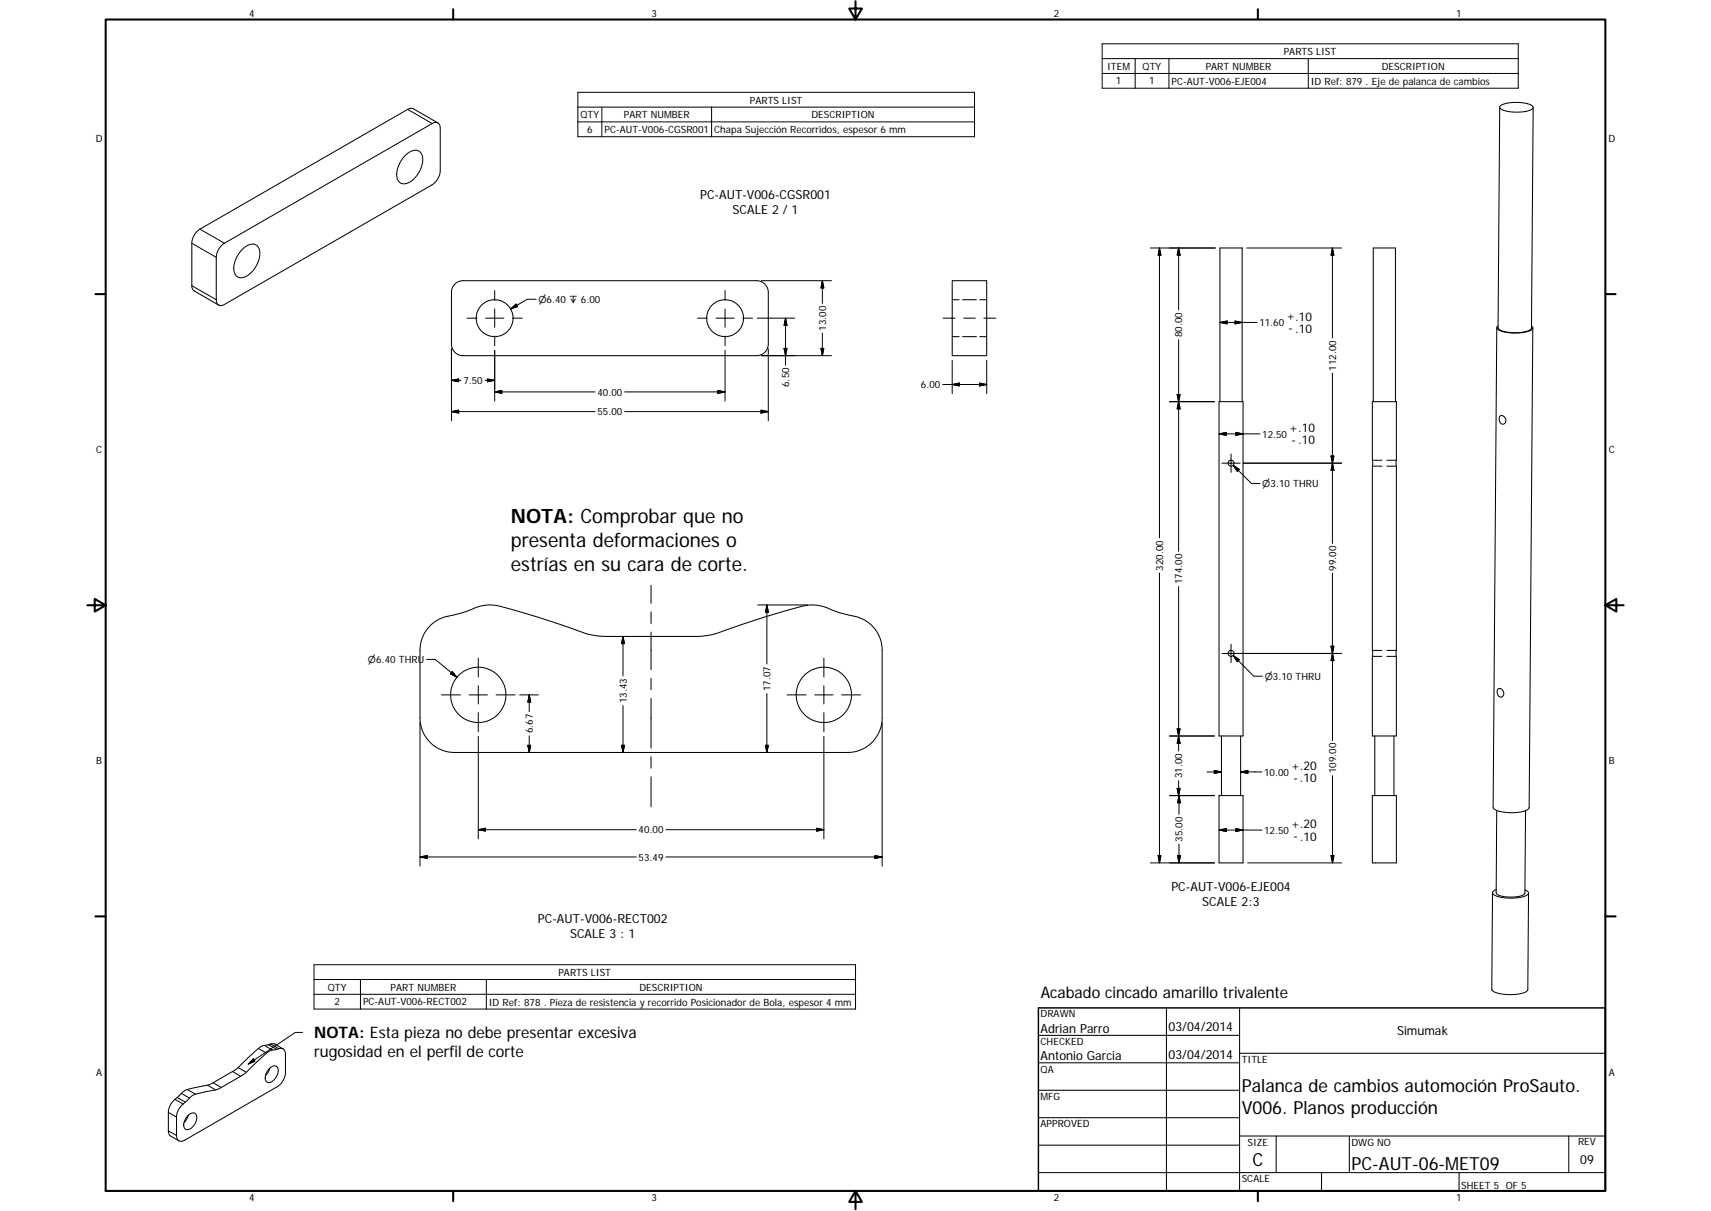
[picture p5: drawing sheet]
<svg xmlns="http://www.w3.org/2000/svg" width="594mm" height="420mm" viewBox="0 0 594 420" stroke-linecap="round" stroke-linejoin="round" font-family="sans-serif">
<g fill="none" stroke="#000" stroke-width=".36">
<path d="M520.7 37.2l-.6 76.5a4.1 4.1 0 0 0 3.8 1.6 11.4 11.4 0 0 0 7.7-1.2l.7-76.8M520.9 36.7a13.5 13.5 0 0 1 11.1 0 .83 .83 0 0 1 .3 1 .83 .83 0 0 1-.9 .5 14.4 14.4 0 0 1-10.3-.5l-.4-.5zM140.9 53.8a3.7 3.7 0 0 1 5-1 6.3 6.3 0 0 1-.6 7.2 5.9 5.9 0 0 1-5.9 3.6 3.9 3.9 0 0 1-1.3-5.2 10 10 0 0 1 2.8-4.6zM152.1 42.7l-8.6-4.9-.7-.2-.9 .2-72.5 41.7a6.1 6.1 0 0 0-2.8 4.9l.2 15.7 .6 .8 8.5 5M76.9 85.2l1-.8 72.1-41.5a1.71 1.71 0 0 1 2-.2 1.71 1.71 0 0 1 .9 1.8v14.7a6.4 6.4 0 0 1-2.9 4.9l-72.1 41.5a1.72 1.72 0 0 1-2 .2 1.72 1.72 0 0 1-.8-1.8v-14.7a6.3 6.3 0 0 1 1.8-4.1zM83.9 86.8a4.4 4.4 0 0 1 5.2-1.7 5.4 5.4 0 0 1 .3 6.4 7 7 0 0 1-6.3 4.8 3.5 3.5 0 0 1-1.7-4.8 10.7 10.7 0 0 1 2.5-4.7zM158.1 98.4l1.2-.8 1.5-.2h101.9a4 4 0 0 1 4.1 4v18a4 4 0 0 1-4.1 4h-101.9a4 4 0 0 1-4-4v-18.5l.4-1.4zM330.6 97.4h12v26h-12zM330.6 116.8h2.4M330.6 104h2.4M334.2 116.8h4.8M334.2 104h4.8"/>
<path d="M340.2 116.8h2.4M340.2 104h2.4M519.7 113.7l-1.3 166.4a4.2 4.2 0 0 0 3.9 1.7 12.3 12.3 0 0 0 8.5-1.2l1.4-166.8M520.2 113a.92 .92 0 0 0-.4 1.1 .92 .92 0 0 0 1 .6 15.4 15.4 0 0 0 11.1-.4l.3-.7-.5-.5M423.3 139.4h8.3v116h-8.3zM423.6 139.4v-53.4h7.7v53.4M476.8 139.4v-53.4h7.7v53.4M476.5 159.7v2M476.5 159.7h3.3M481.5 159.7h3.3M484.8 159.7v-20.3h-8.3v20.3M484.8 159.7v2"/>
<path d="M520.8 144.4a1.46 1.46 0 0 1 1.9 .9 1.46 1.46 0 0 1-1 1.9 1.92 1.92 0 0 1-.9-2.8zM476.5 161.7v64M476.5 161.7h3.3M481.5 161.7h3.3M484.8 161.7v64M149.1 217.3a12.8 12.8 0 0 1 8.1-3.8l4.1-1.1a22.2 22.2 0 0 1 8.9-2.5h.9a261.6 261.6 0 0 1 33.6 10.2l5.9 .7h30.9l3.6-.2a27.4 27.4 0 0 0 7.7-2.3 226.6 226.6 0 0 1 28.2-8.4 16.2 16.2 0 0 1 8.6 2l3.8 1.2a17.9 17.9 0 0 1 7.8 2.6 12.1 12.1 0 0 1 5.1 9.9v23.5a11.9 11.9 0 0 1-12 12h-136.5a12 12 0 0 1-12-12v-23.5a12 12 0 0 1 3.3-8.3zM476.5 227.7v27.7h8.3v-27.7M476.5 225.7v2M476.5 227.7h3.3M476.5 225.7h3.3M481.5 227.7h3.3M481.5 225.7h3.3"/>
<path d="M484.8 225.7v2M520.1 239.1a1.44 1.44 0 0 1 1.9 1 1.44 1.44 0 0 1-1.2 1.8 1.99 1.99 0 0 1-.7-2.8zM424.1 255.4v20.6M430.8 255.4v20.6M477.3 255.4v20.6M484 255.4v20.6M423.3 276h8.3v23.4h-8.3zM476.5 276h8.3v23.4h-8.3zM519.7 281.2l-.2 28.6a3.9 3.9 0 0 0 3.6 1.4 8.3 8.3 0 0 0 6.3-1.2l.3-28.7M518.2 309.8l-.2 33.4a4.2 4.2 0 0 0 3.8 1.7 12.5 12.5 0 0 0 8.5-1.2l.4-33.9M519.5 308.7a1.11 1.11 0 0 0-1.1 1.5 14.3 14.3 0 0 0 10.3 1 1.75 1.75 0 0 0 2-1.6l-1.2-.9M360.5 359.2h69.9"/>
<path d="M405 349.7v63.5M430.4 349.7v63.5M63 379.3l2.8 1.7M72.1 376.5l2.8 1.6M74 375.7l2.8 1.6M80.7 371.8l2.9 1.6M82.7 370.4l2.8 1.6M91.8 362.7l2.8 1.6M93.2 362.5a5.3 5.3 0 0 0-3.5 1.3l-8.5 7.7-8.2 4.7-8 1.8a10.9 10.9 0 0 0-3.9 3.1l-.7 .6a6.5 6.5 0 0 0-1.9 4.3v7l.8 1.2 2.8 1.6M93.2 362.5l2-.4 3.1 1.8M93.2 362.5l2.9 1.6M93.6 370.7a1.74 1.74 0 0 1 2.8-.2 4.4 4.4 0 0 1-3.1 5.1 1.78 1.78 0 0 1-1-2.7z"/>
<path d="M93.7 370.6l-.6 1.4-.9 1.2M360.5 368.7h69.9M360.5 378.3h69.9M430.4 365.4h127M61.5 380.8l2.8 1.6M63.2 383.3l1.6-1.3a7 7 0 0 1 3.1-2.4l8-1.8 7.7-4.4 1.9-1.4 7-6.6a6.6 6.6 0 0 1 3.9-1.4 1.71 1.71 0 0 1 2-.1 1.71 1.71 0 0 1 .7 1.8v6.8a6.5 6.5 0 0 1-2.8 4.5l-32.2 18.6a1.72 1.72 0 0 1-2 .2 1.72 1.72 0 0 1-.8-1.8v-6.4a6.6 6.6 0 0 1 1.9-4.3zM65.3 387a1.57 1.57 0 0 1 1.6-.9 1.57 1.57 0 0 1 1.4 1.3 4.2 4.2 0 0 1-3.6 4.5 2.34 2.34 0 0 1-.4-3.5zM65.4 386.9l-.6 1.4-.9 1.2M360.5 387.8h69.9M360.5 397.3h69.9M430.4 394.1h127M443.1 394.1v12.7"/>
<path d="M468.5 394.1v12.7M544.7 394.1v12.7M360.5 406.8h196.9M458.8 406.8v6.4M506.6 406.8v6.4"/>
<circle cx="171.7" cy="110.4" r="6.4"/>
<circle cx="251.7" cy="110.4" r="6.4"/>
<circle cx="427.4" cy="160.7" r="1.03"/>
<circle cx="427.4" cy="226.7" r="1.04"/>
<circle cx="166.1" cy="241.1" r="9.6"/>
<circle cx="286.1" cy="241.1" r="9.6"/>
</g>
<g fill="none" stroke="#000" stroke-width=".35">
<path d="M382.7 15.2h144.4v15.4h-144.4zM141.6 38l8.4 4.9M200.6 32h137.8v15.4h-137.8zM200.6 37.2h137.8M209 37.2v10.2M247.1 37.2v10.2M382.7 20.3h144.4M382.7 25.5h144.4M394.1 20.3v10.3M405.9 20.3v10.3M454.3 20.3v10.3M200.6 42.3h137.8"/>
<path d="M69.4 79.5l8.5 4.9M66.6 99.1l8.5 4.9M66.6 84.4l8.5 4.9M264.3 97.4h24.4M285.5 97.4v7.9M285.5 97.4l.5 2.5h-1zM402.6 86l.5 2.5h-1zM402.6 86v100.6M409.2 86v21.5M409.2 86l.5 2.5h-1zM422 86h-22.6M432.9 86h32.9"/>
<path d="M462.6 86l.5 2.5h-1zM462.6 86v31.3M162.2 110.4h3.4M168.6 110.4h6.3M171.8 100.8v3.4M171.8 107.2v6.4M171.8 116.6v3.4M177.3 107.2l1.9-1.7 .5 .9zM177.9 110.4h3.4M186.1 103.8h-3l-5.8 3.4M242.2 110.4h3.4M248.6 110.4h6.3"/>
<path d="M251.7 100.8v3.4M251.7 107.2v6.4M251.7 116.6v3.4M257.9 110.4h3.4M262.9 110.4h13M272.7 110.4v16.3M272.7 110.4l.6 2.5h-1.1zM285.5 115.5v7.9M327.4 110.4h4.2M334.6 110.4h4M341.6 110.4h4.2M409.2 117.8v73.5"/>
<path d="M423.6 111.9l2.5-.5v1zM423.6 111.9h12.9M428.8 111.4l2.5 .5-2.5 .5zM156.8 132l2.5-.5v1zM156.8 132h3.3M156.8 121v25M168.4 132h3.4M169.2 131.5l2.6 .5-2.6 .5zM171.8 136l2.4-.5v1zM171.8 136h34.8M171.8 121.6v17.5M216.9 136h34.8"/>
<path d="M249.3 135.5l2.4 .5-2.4 .5zM251.7 121.6v17.5M266.8 121v25M272.2 120.9h1.1l-.6 2.5zM285 120.9h1l-.5 2.5zM288.7 123.4h-24.4M327.3 133.4h15.3M330.6 125v11.6M330.6 133.4l2.5-.5v1zM340.1 132.9l2.5 .5-2.5 .5zM342.6 125v11.6M406.1 139.4h15.6"/>
<path d="M408.7 136.9h1l-.5 2.5zM409.2 139.4l.5 2.5h-1zM462.6 129.5v59.1M156.8 142.8l2.5-.5v1zM156.8 142.8h49.8M216.9 142.8h49.9M264.2 142.3l2.6 .5-2.6 .5zM423.3 150.5l2.5-.5v1zM423.3 150.5h14.2M427.4 157.5v6.4M429.1 150l2.5 .5-2.5 .5zM462.1 158.2h1l-.5 2.5z"/>
<path d="M424.3 160.7h6.3M428.2 161.4l6.3 6.4h3M428.2 161.4l2.1 1.5-.7 .7zM431.6 160.7h34.2M462.6 160.7l.5 2.5h-1zM402.6 198.8v100.6M462.6 198.8l.1 58.1M226.1 203v6.3M226.1 212.3v4M226.1 219.3v13M263.1 209.9h17.3M266.3 209.9v20.4"/>
<path d="M266.3 209.9l.5 2.5h-1zM409.2 203.5v57.1M148.1 228.8h3l7.6 6.2M157 233l1.7 2-2.3-1.2zM166.1 228.3v6.6M166.1 237.9v6.4M216.3 220.8l.5 2.5h-1zM216.3 220.8v13.7M226.1 235.4v3.9M286.1 228.3v6.6M286.1 237.9v6.4M424.3 226.7h41.5"/>
<path d="M427.4 223.5v6.4M428.2 227.4l7.1 7.2h3M428.2 227.4l2.1 1.4-.7 .8zM462.1 224.2h1l-.5 2.5zM462.7 226.7l.5 2.5h-1.1zM145.8 250.7v49.8M153.3 241.1h6.6M162.9 241.1h6.3M166.1 247.2v6.7M166.1 255.5v35.5M172.2 241.1h6.7M180.4 241.1h6.5"/>
<path d="M183.3 258.6h.9l-.4 2.5zM183.8 241.1v5.8M183.8 255.3v5.8M183.8 241.1l.4 2.5h-.9zM215.8 258.6h1l-.5 2.5zM216.3 244.8v16.3M226.1 242.3v17.2M265.8 258.6h1l-.5 2.5zM266.3 240.6v20.5M273.3 241.1h6.6M282.9 241.1h6.3M286.1 247.2v6.7"/>
<path d="M286.1 255.5v35.5M292.2 241.1h6.6M306.3 250.7v49.8M406.1 255.4h15.6M408.7 252.9h1l-.5 2.5zM409.2 255.4l.5 2.5h-1zM226.1 262.5v4M226.1 269.5v10.5M406.1 276h15.6M408.7 273.5h1l-.5 2.5zM409.2 270.8v5.2M409.4 276v6.6"/>
<path d="M409.4 276l.5 2.5h-1zM419.1 267.8h5M421.6 267.3l2.5 .5-2.5 .5zM430.8 267.8l2.5-.5v1zM430.8 267.8h7.3M462.7 269.1v30.3M145.8 297.3l2.5-.5v1zM145.8 297.3h75.1M166.1 287.9l2.5-.5v1zM166.1 287.9h54.8M231.2 287.9h54.9M231.2 297.3h75.1"/>
<path d="M283.6 287.4l2.5 .5-2.5 .5zM303.8 296.8l2.5 .5-2.5 .5zM402.1 296.9h1l-.5 2.5zM408.9 296.9h1l-.5 2.5zM409.4 292.9v6.5M421.7 299.4h-22.3M423.3 288l2.5-.5v1zM423.3 288h14.8M429.1 287.5l2.5 .5-2.5 .5zM433.2 299.4h32.6M462.1 296.9h1.1l-.5 2.5zM109 334.7h188v15.4h-188z"/>
<path d="M109 339.9h188M125.2 339.9v10.2M168.9 339.9v10.2M105 358.2h-2.5l-16.3 11M109 345h188M65 378l2.9 1.6M88 367.4l.5 .8-2.3 1zM89.7 363.8l2.8 1.6M94 362.2l2.8 1.7M58.5 392.3l2.8 1.7M58.5 386l2.8 1.6M60.7 381.4l2.9 1.7"/>
</g>
<g fill="none" stroke="#000" stroke-width=".71">
<path d="M36.7 6.8h520.7v406.4h-520.7zM157.3 3.2v3.6M297 .4v6.4l-2.2-3.8h4.5l-2.3 3.8M436.7 3.2v3.6M33.1 102h3.6M557.4 102h3.6M30.3 210h6.4l-3.8-2.2v4.4l3.8-2.2M557.4 210l3.8 2.2v-4.4l-3.8 2.2h6.3M33.1 317.9h3.6M557.4 317.9h3.6M157.3 413.2v3.6M297 413.2l2.3 3.8h-4.5l2.2-3.8v6.3"/>
<path d="M436.7 413.2v3.6"/>
</g>
<path d="M360.5 349.7h196.9v63.5h-196.9z" fill="none" stroke="#000" stroke-width=".51"/>
<g fill="#000" stroke="#000" stroke-width=".35">
<path d="M285.5 97.4l.5 2.5h-1zM402.6 86l.5 2.5h-1zM409.2 86l.5 2.5h-1zM462.6 86l.5 2.5h-1zM177.3 107.2l1.9-1.7 .5 .9zM272.7 110.4l.6 2.5h-1.1zM423.6 111.9l2.5-.5v1zM428.8 111.4l2.5 .5-2.5 .5zM156.8 132l2.5-.5v1zM169.2 131.5l2.6 .5-2.6 .5zM171.8 136l2.4-.5v1zM249.3 135.5l2.4 .5-2.4 .5z"/>
<path d="M272.2 120.9h1.1l-.6 2.5zM285 120.9h1l-.5 2.5zM330.6 133.4l2.5-.5v1zM340.1 132.9l2.5 .5-2.5 .5zM408.7 136.9h1l-.5 2.5zM156.8 142.8l2.5-.5v1zM264.2 142.3l2.6 .5-2.6 .5zM409.2 139.4l.5 2.5h-1zM423.3 150.5l2.5-.5v1zM429.1 150l2.5 .5-2.5 .5zM462.1 158.2h1l-.5 2.5zM428.2 161.4l2.1 1.5-.7 .7z"/>
<path d="M462.6 160.7l.5 2.5h-1zM266.3 209.9l.5 2.5h-1zM157 233l1.7 2-2.3-1.2zM216.3 220.8l.5 2.5h-1zM428.2 227.4l2.1 1.4-.7 .8zM462.1 224.2h1l-.5 2.5zM462.7 226.7l.5 2.5h-1.1zM183.3 258.6h.9l-.4 2.5zM183.8 241.1l.4 2.5h-.9zM215.8 258.6h1l-.5 2.5zM265.8 258.6h1l-.5 2.5zM408.7 252.9h1l-.5 2.5z"/>
<path d="M409.2 255.4l.5 2.5h-1zM408.7 273.5h1l-.5 2.5zM409.4 276l.5 2.5h-1zM421.6 267.3l2.5 .5-2.5 .5zM430.8 267.8l2.5-.5v1zM145.8 297.3l2.5-.5v1zM166.1 287.9l2.5-.5v1zM283.6 287.4l2.5 .5-2.5 .5zM303.8 296.8l2.5 .5-2.5 .5zM402.1 296.9h1l-.5 2.5zM408.9 296.9h1l-.5 2.5zM423.3 288l2.5-.5v1z"/>
<path d="M429.1 287.5l2.5 .5-2.5 .5zM462.1 296.9h1.1l-.5 2.5zM88 367.4l.5 .8-2.3 1z"/>
</g>
<g font-size="6.9">
<text x="177.4" y="181.5">NOTA: Comprobar que no</text>
<text x="177.4" y="189.8">presenta deformaciones o</text>
<text x="177.4" y="198">estrías en su cara de corte.</text>
</g>
<g font-size="6.3">
<text x="431.1" y="379">Palanca de cambios automoción ProSauto.</text>
<text x="431.1" y="386.6">V006. Planos producción</text>
<text x="434.8" y="404.7">C</text>
<text x="469.2" y="406">PC-AUT-06-MET09</text>
</g>
<g font-size="5.5">
<text x="361.4" y="346.1">Acabado cincado amarillo trivalente</text>
<text x="109.1" y="360">NOTA: Esta pieza no debe presentar excesiva</text>
<text x="109.1" y="366.6">rugosidad en el perfil de corte</text>
</g>
<g font-size="4.4">
<text x="243.1" y="69.1">PC-AUT-V006-CGSR001</text>
<text x="254.4" y="74.3">SCALE 2 / 1</text>
<text x="406.7" y="309.1">PC-AUT-V006-EJE004</text>
<text x="417.4" y="314.3">SCALE 2:3</text>
<text x="186.8" y="320.1">PC-AUT-V006-RECT002</text>
<text x="197.9" y="325.3">SCALE 3 : 1</text>
<text x="361.3" y="358.4">Adrian Parro</text>
<text x="405.8" y="357.8">03/04/2014</text>
<text x="485.1" y="359.2">Simumak</text>
<text x="361.3" y="367.9">Antonio Garcia</text>
<text x="405.8" y="367.3">03/04/2014</text>
<text x="548.7" y="404">09</text>
</g>
<g font-size="4.2">
<text x="446.7" y="111.1">+.10</text>
<text x="447.4" y="115.3">- .10</text>
<text x="447.7" y="149.7">+.10</text>
<text x="448.4" y="154">- .10</text>
<text x="448.3" y="267">+.20</text>
<text x="449.1" y="271.3">- .10</text>
<text x="448.3" y="287.2">+.20</text>
<text x="449.1" y="291.4">- .10</text>
</g>
<g font-size="3.5">
<text x="86.6" y="5.8">4</text>
<text x="226.3" y="5.8">3</text>
<text x="365.9" y="5.8">2</text>
<text x="505.6" y="5.8">1</text>
<text x="445.7" y="19.1">PARTS LIST</text>
<text x="384.4" y="24.2">ITEM</text>
<text x="387.4" y="29.3">1</text>
<text x="396.7" y="24.2">QTY</text>
<text x="399" y="29.3">1</text>
<text x="406.8" y="29.3">PC-AUT-V006-EJE004</text>
<text x="418.6" y="24.2">PART NUMBER</text>
<text x="455.1" y="29.4">ID Ref: 879 . Eje de palanca de cambios</text>
<text x="479.7" y="24.2">DESCRIPTION</text>
<text x="260.3" y="35.9">PARTS LIST</text>
<text x="201.5" y="41">QTY</text>
<text x="216.6" y="41">PART NUMBER</text>
<text x="281.8" y="41">DESCRIPTION</text>
<text x="203.9" y="46.2">6</text>
<text x="209.9" y="46.2">PC-AUT-V006-CGSR001</text>
<text x="248" y="46.3">Chapa Sujección Recorridos, espesor 6 mm</text>
<text x="33.2" y="49.4">D</text>
<text x="558.5" y="49.4">D</text>
<text x="437.3" y="113.2">11.60</text>
<text x="286.8" y="114.7" transform="rotate(-90 286.8 114.7)">13.00</text>
<text x="410.5" y="117.1" transform="rotate(-90 410.5 117.1)">80.00</text>
<text x="463.9" y="128.7" transform="rotate(-90 463.9 128.7)">112.00</text>
<text x="160.9" y="133.3">7.50</text>
<text x="207.4" y="137.2">40.00</text>
<text x="274" y="134.3" transform="rotate(-90 274 134.3)">6.50</text>
<text x="319.7" y="134.7">6.00</text>
<text x="207.4" y="144.1">55.00</text>
<text x="438.2" y="151.8">12.50</text>
<text x="33.4" y="157.3">C</text>
<text x="558.6" y="157.3">C</text>
<text x="403.9" y="198" transform="rotate(-90 403.9 198)">320.00</text>
<text x="410.5" y="202.7" transform="rotate(-90 410.5 202.7)">174.00</text>
<text x="463.9" y="198.1" transform="rotate(-90 463.9 198.1)">99.00</text>
<text x="267.6" y="239.8" transform="rotate(-90 267.6 239.8)">17.07</text>
<text x="217.6" y="244" transform="rotate(-90 217.6 244)">13.43</text>
<text x="185" y="254.5" transform="rotate(-90 185 254.5)">6.67</text>
<text x="33.4" y="265.2">B</text>
<text x="438.9" y="269.1">10.00</text>
<text x="463.9" y="268.3" transform="rotate(-90 463.9 268.3)">109.00</text>
<text x="558.6" y="265.2">B</text>
<text x="410.5" y="270" transform="rotate(-90 410.5 270)">31.00</text>
<text x="221.7" y="289.1">40.00</text>
<text x="410.6" y="292" transform="rotate(-90 410.6 292)">35.00</text>
<text x="438.9" y="289.3">12.50</text>
<text x="221.7" y="298.6">53.49</text>
<text x="193.9" y="338.5">PARTS LIST</text>
<text x="113.8" y="343.7">QTY</text>
<text x="135.6" y="343.7">PART NUMBER</text>
<text x="222" y="343.7">DESCRIPTION</text>
<text x="116.2" y="348.8">2</text>
<text x="126.1" y="348.8">PC-AUT-V006-RECT002</text>
<text x="169.7" y="348.9">ID Ref: 878 . Pieza de resistencia y recorrido Posicionador de Bola, espesor 4 mm</text>
<text x="361.3" y="353">DRAWN</text>
<text x="361.3" y="362.5">CHECKED</text>
<text x="431.1" y="368.7">TITLE</text>
<text x="33.4" y="373.2">A</text>
<text x="361.3" y="372.1">QA</text>
<text x="558.6" y="373.2">A</text>
<text x="361.3" y="381.6">MFG</text>
<text x="361.3" y="391.2">APPROVED</text>
<text x="433.2" y="397.5">SIZE</text>
<text x="469.2" y="397.5">DWG NO</text>
<text x="547.9" y="397.4">REV</text>
<text x="431.1" y="410.2">SCALE</text>
<text x="507.3" y="412.4">SHEET 5 OF 5</text>
<text x="86.6" y="416.7">4</text>
<text x="226.3" y="416.7">3</text>
<text x="365.9" y="416.7">2</text>
<text x="505.6" y="416.7">1</text>
</g>
<g font-size="3.3">
<text x="186.9" y="105.1">⌀6.40 ↧ 6.00</text>
<text x="438.3" y="169.1">⌀3.10 THRU</text>
<text x="127.8" y="230">⌀6.40 THRU</text>
<text x="439.1" y="235.9">⌀3.10 THRU</text>
</g>
</svg>
